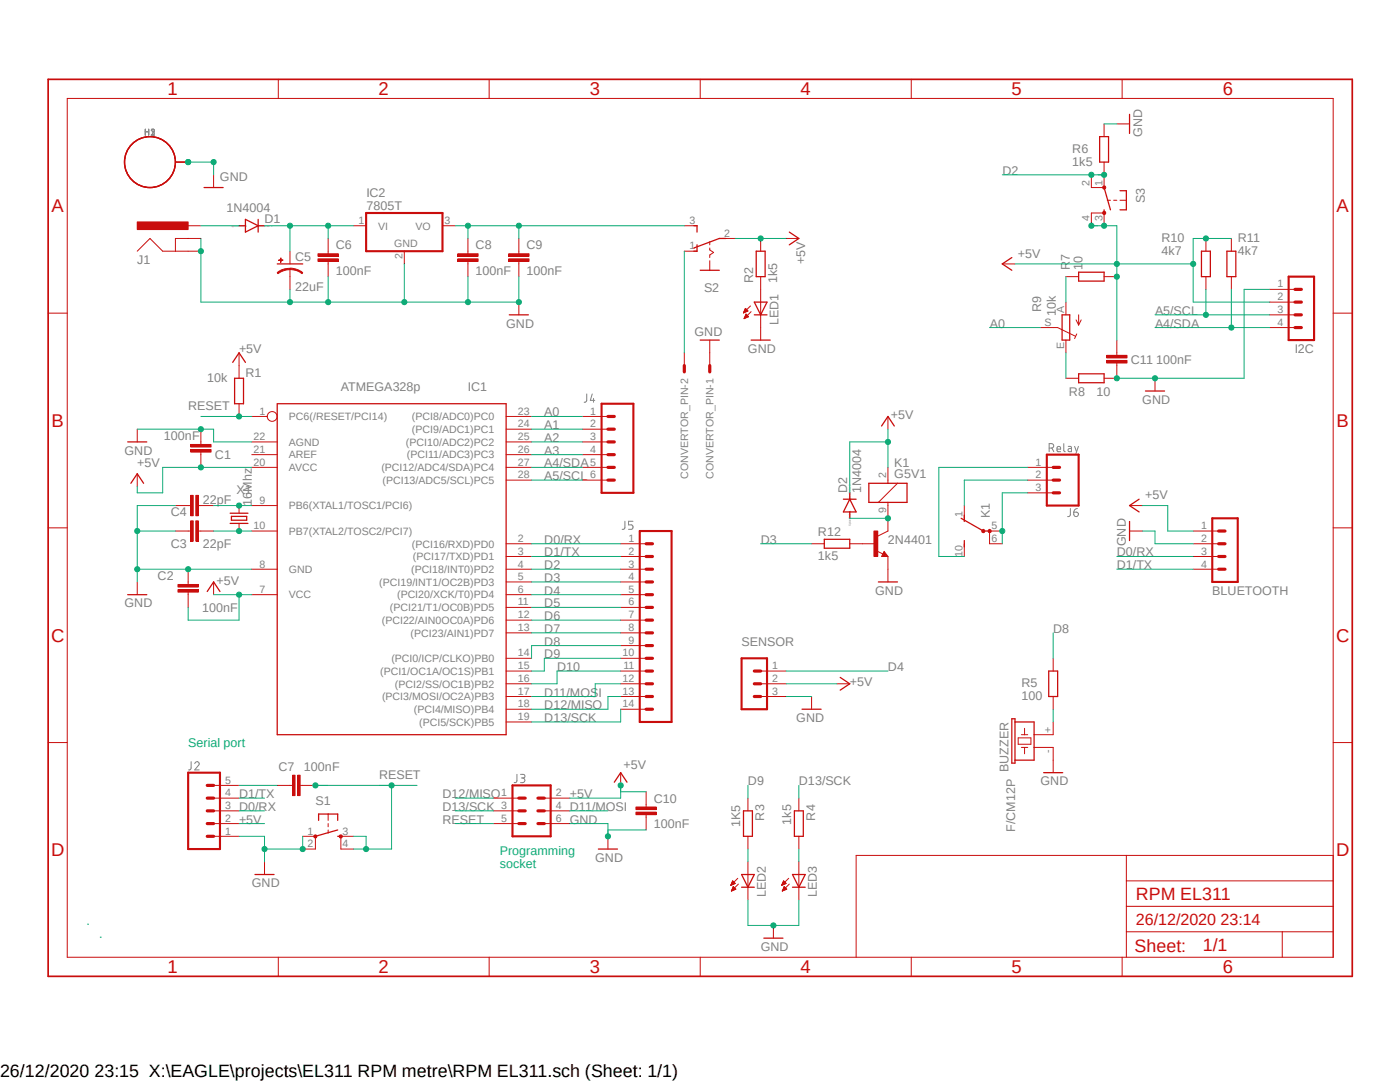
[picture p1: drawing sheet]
<svg xmlns="http://www.w3.org/2000/svg" width="279mm" height="216mm" viewBox="0 0 279 216" stroke-linecap="round" stroke-linejoin="round" font-family="sans-serif">
<path d="M9.1 15.5l261.2 179.9M270.3 15.5l-261.2 179.9" fill="none" stroke="#fff" stroke-width=".2"/>
<g fill="none" stroke="#808080" stroke-width=".2">
<path d="M29 25.8v1.2M29 26.3h.7M29.7 25.8v1.2M30.2 25.8h.4M30.6 25.8l-.4 .2 .3-.2v1.2a.34 .34 0 0 0 .3-.4 .34 .34 0 0 0-.3-.3M30.6 25.8h.1l.1 .3-.5 .2M30.6 25.8l.2 .2v.2l-.6 .8h.6M117.1 78.6v1.5l-.5 .2M118.2 78.6l-.4 1.3h.9M118.4 79.5v.8M209.4 89.4h.4a.45 .45 0 0 0 .5-.3 .45 .45 0 0 0-.2-.5l-.7-.1v1.6M209.9 89.4l.4 .7"/>
<path d="M210.9 89.6h.8a.38 .38 0 0 0-.3-.5 .38 .38 0 0 0-.5 .3l.2 .7h.6M212.3 88.5v1.4l.3 .2M213.2 89.1l.6 .1v.9h-.6v-.5l.6-.1M214.5 89.1l.3 1M215.2 89.1l-.5 1.6h-.2M124.7 104v1.3a.4 .4 0 0 1-.5 .3M126.3 104h-.9v.7h.6a.46 .46 0 0 1 .3 .5 .46 .46 0 0 1-.3 .4h-.6M213.6 101.5v1.2l-.2 .3-.3 .1M214.3 102.2h.5a.46 .46 0 0 1 .4 .5 .46 .46 0 0 1-.5 .4 .46 .46 0 0 1-.4-.4zM215 101.5a.72 .72 0 0 0-.7 .7M38.1 152v1.2a.38 .38 0 0 1-.5 .4M38.9 152.4a.44 .44 0 0 1 .6-.4 .44 .44 0 0 1 .1 .7l-.7 .9h.9"/>
<path d="M103.2 154.5v1.3a.4 .4 0 0 1-.6 .4M103.9 154.5h.5a.36 .36 0 0 1 .4 .4 .36 .36 0 0 1-.4 .3h-.3M104.3 155.2a.47 .47 0 0 1 .5 .5 .47 .47 0 0 1-.5 .5h-.4"/>
</g>
<g fill="none" stroke="#c90d0c" stroke-width=".2">
<path d="M13.4 19.6h252.7v171.4h-252.7zM55.5 15.8v3.8M97.6 15.8v3.8M139.7 15.8v3.8M181.9 15.8v3.8M223.9 15.8v3.8M222.9 24.7h2.5M253.4 57.7h5M9.6 62.5h3.8M222.9 70.4v.5M222.9 72.4v.5M230.5 75.5v2.5"/>
<path d="M253.4 60.3h5M253.4 62.8h5M253.4 65.4h5M266.1 62.5h3.8M9.6 105.3h3.8M225.4 106h2.6M238.1 106h5.1M238.1 108.5h5.1M238.1 111h5.1M238.1 113.6h5.1M266.1 105.3h3.8M151.8 133.9h5.1"/>
<path d="M151.8 136.4h5.1M151.8 139h5.1M162 139v2.5M9.6 148.2h3.8M266.1 148.2h3.8M224.8 170.7v20.3M224.8 175.8h41.3M266.1 170.7h-95.2v20.3M55.5 191v3.8M97.6 191v3.8M139.7 191v3.8M154.3 184.7v2.5"/>
<path d="M181.9 191v3.8M223.9 191v3.8M224.8 185.9h41.3M224.8 180.8h41.3M255.9 185.9v5.1"/>
</g>
<path d="M9.6 15.8h260.3v179h-260.3z" fill="none" stroke="#c90d0c" stroke-width=".34"/>
<path d="M225.4 22.8v3.8M228.6 78h3.8M225.4 104.1v3.8M160.1 141.5h3.8M152.4 187.2h3.9" fill="none" stroke="#c90d0c" stroke-width=".25"/>
<path d="M257.2 55.2h5.1v12.7h-5.1zM241.9 103.4h5.1v12.7h-5.1zM148 131.4h5.1v10.1h-5.1z" fill="none" stroke="#c90d0c" stroke-width=".42"/>
<path d="M258.4 57.7h1.3M258.4 62.8h1.3M258.4 60.3h1.3M258.4 65.4h1.3M243.2 111h1.3M243.2 108.5h1.3M243.2 106h1.3M243.2 113.6h1.3M150.5 139h1.3M150.5 136.4h1.3M150.5 133.9h1.3" fill="none" stroke="#c90d0c" stroke-width=".64"/>
<path d="M220.9 70.9h4v.5h-4z" fill-rule="evenodd" fill="#c90d0c"/>
<path d="M220.9 70.9h4v.5h-4z" fill="none" stroke="#c90d0c" stroke-width=".2"/>
<path d="M220.9 71.9h4v.5h-4z" fill-rule="evenodd" fill="#c90d0c"/>
<path d="M220.9 71.9h4v.5h-4zM222.9 67.9v2.5M222.9 72.9v2.6" fill="none" stroke="#c90d0c" stroke-width=".2"/>
<path d="M220.1 37.2h.5v.4l-.3 .2-.2-.2z" fill-rule="evenodd" fill="#c90d0c"/>
<path d="M220.1 37.2h.5v.4l-.3 .2-.2-.2z" fill="none" stroke="#c90d0c" stroke-width=".2"/>
<path d="M220.1 42.2h.5v.5l-.3 .1-.2-.1z" fill-rule="evenodd" fill="#c90d0c"/>
<g fill="none" stroke="#c90d0c" stroke-width=".2">
<path d="M220.3 32.3v5.1h-2.5v-2.5M220.3 24.7v2.6M221 40h.6M222.2 40h.7M223.5 40h1.3M136.6 50.1h2.5M136.6 45h2.5M141.6 48.2v.7M141.6 49.5v.4l.8 .5-.8 .5v.5M141.6 52v1.9M144.2 47.6h2.5M217.8 45v-2.5h2.5v2.5"/>
<path d="M220.1 42.2h.5v.5l-.3 .1-.2-.1zM136.6 70.4v2.5M141.6 67.9v5M177.2 93.3v3.1M179.1 96.4l-3.8 3.8M205.1 93.3h5.1M205.1 95.8h5.1M205.1 98.3h5.1M177.2 100.2v3.2M149.3 159.3v2.5M159.4 159.3v2.5M145.9 176.6h.1"/>
<path d="M145.9 176.5h.3M145.9 176.4h.5M146 176.4h.6M146 177.8h.1M146 176.2h.7M146 177.7h.3M146 176.1h.6M146 177.6h.5M146.1 176.1h.4M146.1 177.5h.6M146.1 176h.3M146.1 177.4h.7"/>
<path d="M146.2 175.9h.1M146.2 177.3h.5M146.2 175.8h.1M146.2 177.2h.4M146.2 175.8l.5 .5-.9 .4zM146.3 177.1h.3M146.3 177h.2M146.3 177h.1M146.9 177.4l-.6-.5-.3 .9M146.9 177.4l-.9 .4M147.2 175.3l-1.4 1.4M147.4 176.4l-1.4 1.4"/>
<path d="M149.3 166.9v2.5M149.3 172v7.6M156 176.6h.1M156 176.5h.3M156.1 176.4h.4M156.1 176.4h.7M156.1 177.8h.1M156.2 176.2h.6M156.2 177.7h.2M156.2 176.1h.6M156.2 177.6h.4M156.3 176.1h.4"/>
<path d="M156.3 177.5h.5M156.3 176h.3M156.3 177.4h.7M156.3 175.9h.2M156.3 177.3h.6M156.4 175.8l.5 .5-.9 .4zM156.4 175.8h.1M156.4 177.2h.4M156.4 177.1h.3M156.5 177h.1M156.5 176.9l.5 .5-.9 .4zM157.4 175.3l-1.4 1.4"/>
<path d="M157.5 176.4l-1.4 1.4M159.4 166.9v2.5M159.4 172v7.6"/>
</g>
<g fill="none" stroke="#c90d0c" stroke-width=".25">
<path d="M219.5 27.3h1.7v5h-1.7zM220.3 37.4l1.3 4.5M223.5 38.1h1.3v3.8h-1.3M138.5 45h.6v1.3M139.1 48.9v1.2h-.6M139.7 53.9h3.9M144.8 47.6h-1.2l-5.1 1.9M220.3 41.9v.6M139.7 67.9h3.9M173.4 96.4h7.6v3.8h-7.6zM148 177h2.5M148 174.5h2.5l-1.2 2.5z"/>
<path d="M148.4 161.8h1.8v5.1h-1.8zM158.2 174.5h2.5l-1.3 2.5zM158.2 177h2.5M158.5 161.8h1.8v5.1h-1.8z"/>
</g>
<path d="M136.6 72.9v1.3M141.6 72.9v1.3M210.2 98.3h1.3M210.2 95.8h1.3M210.2 93.3h1.3" fill="none" stroke="#c90d0c" stroke-width=".64"/>
<path d="M208.9 90.7h6.4v10.2h-6.4z" fill="none" stroke="#c90d0c" stroke-width=".42"/>
<path d="M197.3 105.7l.2-.1 .2 .1v.5h-.4z" fill-rule="evenodd" fill="#c90d0c"/>
<path d="M197.3 105.7l.2-.1 .2 .1v.5h-.4z" fill="none" stroke="#c90d0c" stroke-width=".2"/>
<path d="M196 105.7l.3-.1 .2 .1v.5h-.5z" fill-rule="evenodd" fill="#c90d0c"/>
<path d="M192.4 100.9v2.5M192.4 108.5v2.5M196 105.7l.3-.1 .2 .1v.5h-.5zM200 106h-2.5v2.5h2.5" fill="none" stroke="#c90d0c" stroke-width=".2"/>
<path d="M191.8 103.4l4.5 2.6h1.2M192.4 102.8v1.3M192.4 107.9v1.2" fill="none" stroke="#c90d0c" stroke-width=".25"/>
<path d="M174.4 106h.8v5h-.8z" fill-rule="evenodd" fill="#c90d0c"/>
<g fill="none" stroke="#c90d0c" stroke-width=".2">
<path d="M65.5 50.1v.5M65.5 52.2v.5M151.8 47.6v2.5M151.8 55.2v12.7M156.9 47.6h2.5M200 52.7h2.6M212.7 55.2h2.6M220.3 55.2h2.6M240.7 47.6v2.5M240.7 55.2v2.5M245.7 47.6v2.5M245.7 55.2v2.5"/>
<path d="M148.4 62.4h.1M148.4 62.3h.3M148.5 62.2h.4M148.5 62.1h.6M148.5 63.5h.1M148.5 62h.7M148.5 63.4h.3M148.6 61.9h.5M148.6 63.3h.4M148.6 61.8h.5M148.6 63.2h.6M148.7 61.7h.3"/>
<path d="M148.7 63.2h.7M148.7 61.6h.2M148.7 63.1h.6M148.8 61.6l-.4 .8M148.8 61.6l.5 .5-.9 .3M148.8 61.6h.1M148.8 63h.4M148.8 62.9h.3M148.8 62.8h.2M148.8 62.7h.1M148.9 62.7l.5 .5-.9 .4zM149.8 61l-1.4 1.4"/>
<path d="M149.9 62.2l-1.4 1.4M207.6 65.4h3.5l3.5 1.7M212.7 60.3v2.5M212.7 67.9v2.5M212.7 75.5h2.6M214.8 63.8l.5 1.1M214.9 66.6l-.4 1M215.3 62.8v2.1M215.8 63.8l-.5 1.1M220.3 75.5h2.6M177.2 83.1v2.5M47.7 100.9v1.5"/>
<path d="M47.7 104.4v1.6M162 108.5h2.5M169.6 108.5h5.1M174.4 106h.8v5h-.8zM175 109.9l1.2 .6M176.4 110l.8 1h-1.3zM177.2 103.4v2.6l-2 1M177.2 111v5.1M225.4 100.9h2.6M167 136.4h2.6M210.2 131.4v2.5M210.2 139v2.5"/>
<path d="M203.2 147.2h2.5v1.3h-2.5zM203.8 146.6h1.3M203.8 149.1h1.3M204.5 145.3v1.3M204.5 149.1v1.3M206.4 149.1h3.8v5.1M210.2 144.1v2.5h-3.8"/>
</g>
<g fill="none" stroke="#c90d0c" stroke-width=".25">
<path d="M150.9 50.1h1.8v5.1h-1.8zM157.5 46.3l1.9 1.3-1.9 1.3M201.9 51.4l-1.9 1.3 1.9 1.2M215.3 54.3h5v1.8h-5zM239.8 50.1h1.8v5.1h-1.8zM244.9 50.1h1.7v5.1h-1.7zM149.9 67.9h3.8M150.5 60.3h2.6l-1.3 2.5zM150.5 62.8h2.6M212 62.8h1.5v5.1h-1.5zM215.3 74.6h5v1.8h-5zM168.3 99.6h2.6"/>
<path d="M169.6 98.3v1.3M169.6 99.6l1.3 2.6h-2.6zM175.9 85l1.3-1.9 1.3 1.9M227.3 99.6l-1.9 1.3 1.9 1.3M45.9 102.4h3.6M45.9 104.4h3.6M46.2 103h3v.8h-3zM164.5 107.6h5.1v1.8h-5.1zM169.6 102.2v1.2M175.3 116.1h3.8M176.4 110.5l.2 .3h-.4l.2-.5 .6 .6h-.8M167.7 135.2l1.9 1.2-1.9 1.3"/>
<path d="M209.3 133.9h1.8v5.1h-1.8zM201.9 143.4h.7v8.9h-.7zM202.6 144.1h3.8v7.6h-3.8M208.3 154.2h3.8"/>
</g>
<path d="M63.5 50.6h4v.5h-4z" fill-rule="evenodd" fill="#c90d0c"/>
<path d="M63.5 50.6h4v.5h-4z" fill="none" stroke="#c90d0c" stroke-width=".2"/>
<path d="M63.5 51.6h4v.6h-4z" fill-rule="evenodd" fill="#c90d0c"/>
<g fill="none" stroke="#c90d0c" stroke-width=".2">
<path d="M57.9 53.7v1.5M63.5 51.6h4v.6h-4zM65.5 47.6v2.5M65.5 52.7v2.5M70.6 45h2.5M80.7 50.1v2.6M88.3 45h2.5M50.2 88.2h5.1M50.2 90.7h5.1M50.2 93.3h5.1M50.2 83.1h3.1M101 88.2h5.1"/>
<path d="M101 90.7h5.1M101 93.3h5.1M101 95.8h5.1M101 85.6h5.1M101 83.1h5.1M116.2 88.2h5.1M116.2 90.7h5.1M116.2 93.3h5.1M116.2 95.8h5.1M116.2 85.6h5.1M116.2 83.1h5.1M50.2 106h5.1"/>
<path d="M50.2 100.9h5.1M50.2 113.6h5.1M50.2 118.7h5.1M101 113.6h5.1M101 118.7h5.1M101 116.1h5.1M101 111h5.1M101 108.5h5.1M123.9 113.6h5M123.9 118.7h5M123.9 116.1h5M123.9 111h5"/>
<path d="M123.9 108.5h5M101 139h5.1M101 136.4h5.1M101 133.9h5.1M101 131.4h5.1M101 126.3h5.1M101 123.7h5.1M101 121.2h5.1M123.9 139h5M123.9 136.4h5M123.9 133.9h5M123.9 131.4h5"/>
<path d="M123.9 126.3h5M123.9 123.7h5M123.9 121.2h5M123.9 128.8h5M101 144.1h5.1M101 141.5h5.1M123.9 141.5h5"/>
<circle cx="54.3" cy="83.1" r=".98"/>
</g>
<path d="M47.7 45h1.3M49 43.8l2.5 1.2-2.5 1.3zM51.5 43.8v2.5M51.5 45h1.3M55.3 52.7h5.1M55.3 80.6h45.7v66h-45.7z" fill="none" stroke="#c90d0c" stroke-width=".25"/>
<path d="M73.1 42.5h15.2v7.6h-15.2zM120.1 80.6h6.3v17.7h-6.3zM127.7 106h6.3v38.1h-6.3z" fill="none" stroke="#c90d0c" stroke-width=".42"/>
<g fill="none" stroke="#c90d0c" stroke-width=".64">
<path d="M121.3 88.2h1.3M121.3 85.6h1.3M121.3 83.1h1.3M121.3 93.3h1.3M121.3 90.7h1.3M121.3 95.8h1.3M128.9 113.6h1.3M128.9 111h1.3M128.9 108.5h1.3M128.9 118.7h1.3M128.9 116.1h1.3M128.9 121.2h1.3"/>
<path d="M128.9 123.7h1.3M128.9 126.3h1.3M128.9 128.8h1.3M128.9 131.4h1.3M128.9 133.9h1.3M128.9 136.4h1.3M128.9 139h1.3M128.9 141.5h1.3"/>
</g>
<path d="M57.9 53.5a4 4 0 0 1 2.5 .9l-.1 .2a3.8 3.8 0 0 0-2.4-.8z" fill-rule="evenodd" fill="#c90d0c"/>
<path d="M57.9 53.5a4 4 0 0 1 2.5 .9l-.1 .2a3.8 3.8 0 0 0-2.4-.8z" fill="none" stroke="#c90d0c" stroke-width=".2"/>
<path d="M55.3 54.4a3.4 3.4 0 0 1 2.6-.8v.2a4.1 4.1 0 0 0-2.4 .8z" fill-rule="evenodd" fill="#c90d0c"/>
<path d="M55.3 54.4a3.4 3.4 0 0 1 2.6-.8v.2a4.1 4.1 0 0 0-2.4 .8z" fill="none" stroke="#c90d0c" stroke-width=".2"/>
<path d="M55.6 51.9h.9z" fill-rule="evenodd" fill="#c90d0c"/>
<path d="M55.6 51.9h.9z" fill="none" stroke="#c90d0c" stroke-width=".2"/>
<path d="M56 51.5l.1 .8z" fill-rule="evenodd" fill="#c90d0c"/>
<path d="M56 51.5l.1 .8zM57.9 50.1v2.6M57.9 55.2v2.5M93.4 50.1v.5M93.4 52.2v.5" fill="none" stroke="#c90d0c" stroke-width=".2"/>
<path d="M91.4 50.6h4v.5h-4z" fill-rule="evenodd" fill="#c90d0c"/>
<path d="M91.4 50.6h4v.5h-4z" fill="none" stroke="#c90d0c" stroke-width=".2"/>
<path d="M91.4 51.6h4v.6h-4z" fill-rule="evenodd" fill="#c90d0c"/>
<path d="M91.4 51.6h4v.6h-4zM93.4 47.6v2.5M93.4 52.7v2.5M37.5 100.9h.6M39.6 100.9h.5" fill="none" stroke="#c90d0c" stroke-width=".2"/>
<path d="M38.1 98.8h.5v4.1h-.5z" fill-rule="evenodd" fill="#c90d0c"/>
<path d="M38.1 98.8h.5v4.1h-.5z" fill="none" stroke="#c90d0c" stroke-width=".2"/>
<path d="M39.1 98.8h.5v4.1h-.5z" fill-rule="evenodd" fill="#c90d0c"/>
<path d="M39.1 98.8h.5v4.1h-.5zM35 100.9h2.5M37.5 106h.6M39.6 106h.5M40.1 100.9h2.5" fill="none" stroke="#c90d0c" stroke-width=".2"/>
<path d="M38.1 103.9h.5v4.1h-.5z" fill-rule="evenodd" fill="#c90d0c"/>
<path d="M38.1 103.9h.5v4.1h-.5z" fill="none" stroke="#c90d0c" stroke-width=".2"/>
<path d="M39.1 103.9h.5v4.1h-.5z" fill-rule="evenodd" fill="#c90d0c"/>
<path d="M27.4 116.1v2.6M35 106h2.5M37.5 116.1v.5M37.5 118.2v.5M39.1 103.9h.5v4.1h-.5zM40.1 106h2.5M42.6 116.1v2.6M52.8 172v2.5" fill="none" stroke="#c90d0c" stroke-width=".2"/>
<path d="M25.5 118.7h3.8M41.4 118l1.2-1.9 1.3 1.9M50.9 174.5h3.8" fill="none" stroke="#c90d0c" stroke-width=".25"/>
<path d="M35.5 116.6h4.1v.5h-4.1z" fill-rule="evenodd" fill="#c90d0c"/>
<path d="M35.5 116.6h4.1v.5h-4.1z" fill="none" stroke="#c90d0c" stroke-width=".2"/>
<path d="M35.5 117.6h4.1v.6h-4.1z" fill-rule="evenodd" fill="#c90d0c"/>
<path d="M35.5 117.6h4.1v.6h-4.1zM37.5 113.6v2.5M37.5 118.7v2.5M57.9 156.7h.5M59.9 156.7h.5" fill="none" stroke="#c90d0c" stroke-width=".2"/>
<path d="M58.4 154.7h.5v4h-.5z" fill-rule="evenodd" fill="#c90d0c"/>
<path d="M58.4 154.7h.5v4h-.5z" fill="none" stroke="#c90d0c" stroke-width=".2"/>
<path d="M59.4 154.7h.5v4h-.5z" fill-rule="evenodd" fill="#c90d0c"/>
<path d="M55.3 156.7h2.6M59.4 154.7h.5v4h-.5zM60.4 156.7h2.5" fill="none" stroke="#c90d0c" stroke-width=".2"/>
<path d="M62.7 166.7h.5v.4h-.5z" fill-rule="evenodd" fill="#c90d0c"/>
<path d="M62.7 166.7h.5v.4h-.5z" fill="none" stroke="#c90d0c" stroke-width=".2"/>
<path d="M67.8 166.7h.4v.4h-.4z" fill-rule="evenodd" fill="#c90d0c"/>
<g fill="none" stroke="#c90d0c" stroke-width=".2">
<path d="M40.1 88.2v.5M40.1 90.2v.5M98.5 159.3h5M108.6 159.3h5.1M123.9 154.2v2.5M60.4 166.9h2.5v2.5h-2.5M65.5 162.4v1.3M65.5 164.3v.7M65.5 165.6v.6M67.8 166.7h.4v.4h-.4zM70.6 166.9h-2.6v2.5h2.6M98.5 161.8h5"/>
<path d="M98.5 164.3h5M108.6 161.8h5.1M108.6 164.3h5.1M121.3 166.9v2.5"/>
</g>
<path d="M122.6 156.1l1.3-1.9 1.2 1.9M63.6 163.7v-1.3h3.8v1.3M67.4 166.9h.6M67.4 165.6l-4.5 1.3M119.4 169.4h3.8" fill="none" stroke="#c90d0c" stroke-width=".25"/>
<path d="M103.5 159.3h1.3M107.4 159.3h1.2M103.5 164.3h1.3M103.5 161.8h1.3M107.4 164.3h1.2M107.4 161.8h1.2" fill="none" stroke="#c90d0c" stroke-width=".64"/>
<path d="M102.3 156.7h7.6v10.2h-7.6z" fill="none" stroke="#c90d0c" stroke-width=".42"/>
<path d="M38.1 88.7h4v.5h-4z" fill-rule="evenodd" fill="#c90d0c"/>
<path d="M38.1 88.7h4v.5h-4z" fill="none" stroke="#c90d0c" stroke-width=".2"/>
<path d="M38.1 89.7h4v.5h-4z" fill-rule="evenodd" fill="#c90d0c"/>
<g fill="none" stroke="#c90d0c" stroke-width=".2">
<path d="M47.7 70.4v5.1M27.4 85.6v2.6M27.4 94.5v2.6M38.1 89.7h4v.5h-4zM40.1 85.6v2.6M40.1 90.7v2.6M47.7 80.6v2.5M42.6 159.3h5.1M42.6 156.7h5.1M42.6 166.9h5.1M42.6 164.3h5.1M42.6 161.8h5.1"/>
<path d="M128.9 160.5v.5M128.9 162.6v.5"/>
</g>
<path d="M46.4 72.3l1.3-1.9 1.3 1.9M46.8 75.5h1.8v5.1h-1.8zM25.5 88.2h3.8M26.1 96.4l1.3-1.9 1.3 1.9" fill="none" stroke="#c90d0c" stroke-width=".25"/>
<path d="M37.5 154.2h6.4v15.2h-6.4z" fill="none" stroke="#c90d0c" stroke-width=".42"/>
<path d="M41.4 156.7h1.2M41.4 159.3h1.2M41.4 161.8h1.2M41.4 164.3h1.2M41.4 166.9h1.2" fill="none" stroke="#c90d0c" stroke-width=".64"/>
<path d="M126.9 161h4.1v.5h-4.1z" fill-rule="evenodd" fill="#c90d0c"/>
<path d="M126.9 161h4.1v.5h-4.1z" fill="none" stroke="#c90d0c" stroke-width=".2"/>
<path d="M126.9 162.1h4.1v.5h-4.1z" fill-rule="evenodd" fill="#c90d0c"/>
<path d="M103.5 50.1v.5M103.5 52.2v.5M128.9 158v2.5M126.9 162.1h4.1v.5h-4.1zM128.9 163.1v2.5" fill="none" stroke="#c90d0c" stroke-width=".2"/>
<path d="M101.5 50.6h4.1v.5h-4.1z" fill-rule="evenodd" fill="#c90d0c"/>
<path d="M101.5 50.6h4.1v.5h-4.1z" fill="none" stroke="#c90d0c" stroke-width=".2"/>
<path d="M101.5 51.6h4.1v.6h-4.1z" fill-rule="evenodd" fill="#c90d0c"/>
<path d="M35 32.3h2.5M42.6 34.9v2.5M101.5 51.6h4.1v.6h-4.1zM103.5 47.6v2.5M103.5 52.7v2.5" fill="none" stroke="#c90d0c" stroke-width=".2"/>
<g fill="none" stroke="#c90d0c" stroke-width=".25">
<path d="M40.7 37.4h3.8"/>
<circle cx="29.9" cy="32.3" r="5.1"/>
</g>
<path d="M27.4 44.3h10.1v1.5h-10.1z" fill-rule="evenodd" fill="#c90d0c"/>
<path d="M27.4 44.3h10.1v1.5h-10.1zM27.4 50.1l2.5-2.5 2.6 2.5h7.6M37.5 45h2.6M40.1 47.6h-5.1v2.5M103.5 60.3v2.5" fill="none" stroke="#c90d0c" stroke-width=".2"/>
<path d="M101.6 62.8h3.9" fill="none" stroke="#c90d0c" stroke-width=".25"/>
<path d="M222.9 75.5h25.4" fill="none" stroke="#0dab76" stroke-width=".2"/>
<circle cx="230.5" cy="75.5" r=".51" fill="#0dab76"/>
<g fill="none" stroke="#0dab76" stroke-width=".2">
<path d="M253.4 57.7h-5.1v17.8"/>
<circle cx="230.5" cy="75.5" r=".51"/>
</g>
<circle cx="222.9" cy="75.5" r=".51" fill="#0dab76"/>
<g fill="none" stroke="#0dab76" stroke-width=".2">
<path d="M220.3 24.7h2.6M149.3 179.6v5.1h10.1"/>
<circle cx="222.9" cy="75.5" r=".51"/>
</g>
<circle cx="154.3" cy="184.7" r=".51" fill="#0dab76"/>
<g fill="none" stroke="#0dab76" stroke-width=".2">
<path d="M27.4 106h7.6M35 100.9h-7.6v12.7M228 106h2.5v2.5h7.6M156.9 139h5.1M159.4 179.6v5.1"/>
<circle cx="154.3" cy="184.7" r=".51"/>
</g>
<circle cx="27.4" cy="106" r=".51" fill="#0dab76"/>
<g fill="none" stroke="#0dab76" stroke-width=".2">
<path d="M50.2 113.6h-22.8v2.5"/>
<circle cx="27.4" cy="106" r=".51"/>
</g>
<circle cx="37.5" cy="113.6" r=".51" fill="#0dab76"/>
<circle cx="37.5" cy="113.6" r=".51" fill="none" stroke="#0dab76" stroke-width=".2"/>
<circle cx="27.4" cy="113.6" r=".51" fill="#0dab76"/>
<g fill="none" stroke="#0dab76" stroke-width=".2">
<path d="M60.4 166.9v2.5h-7.6"/>
<circle cx="27.4" cy="113.6" r=".51"/>
</g>
<circle cx="60.4" cy="169.4" r=".51" fill="#0dab76"/>
<g fill="none" stroke="#0dab76" stroke-width=".2">
<path d="M52.8 169.4v2.6"/>
<circle cx="60.4" cy="169.4" r=".51"/>
</g>
<circle cx="52.8" cy="169.4" r=".51" fill="#0dab76"/>
<g fill="none" stroke="#0dab76" stroke-width=".2">
<path d="M47.7 166.9h5.1v2.5M113.7 164.3h7.6v2.6M121.3 165.6h7.6"/>
<circle cx="52.8" cy="169.4" r=".51"/>
</g>
<circle cx="121.3" cy="166.9" r=".51" fill="#0dab76"/>
<g fill="none" stroke="#0dab76" stroke-width=".2">
<path d="M27.4 85.6h15.2v2.6h7.6"/>
<circle cx="121.3" cy="166.9" r=".51"/>
</g>
<circle cx="40.1" cy="85.6" r=".51" fill="#0dab76"/>
<g fill="none" stroke="#0dab76" stroke-width=".2">
<path d="M37.5 32.3h5.1"/>
<circle cx="40.1" cy="85.6" r=".51"/>
</g>
<circle cx="37.5" cy="32.3" r=".51" fill="#0dab76"/>
<g fill="none" stroke="#0dab76" stroke-width=".2">
<path d="M42.6 32.3v2.6"/>
<circle cx="37.5" cy="32.3" r=".51"/>
</g>
<circle cx="42.6" cy="32.3" r=".51" fill="#0dab76"/>
<circle cx="42.6" cy="32.3" r=".51" fill="none" stroke="#0dab76" stroke-width=".2"/>
<circle cx="37.5" cy="32.3" r=".51" fill="#0dab76"/>
<g fill="none" stroke="#0dab76" stroke-width=".2">
<path d="M93.4 55.2v5.1h-53.3"/>
<circle cx="37.5" cy="32.3" r=".51"/>
</g>
<circle cx="93.4" cy="60.3" r=".51" fill="#0dab76"/>
<g fill="none" stroke="#0dab76" stroke-width=".2">
<path d="M57.9 57.7v2.6"/>
<circle cx="93.4" cy="60.3" r=".51"/>
</g>
<circle cx="57.9" cy="60.3" r=".51" fill="#0dab76"/>
<g fill="none" stroke="#0dab76" stroke-width=".2">
<path d="M80.7 52.7v7.6"/>
<circle cx="57.9" cy="60.3" r=".51"/>
</g>
<circle cx="80.7" cy="60.3" r=".51" fill="#0dab76"/>
<g fill="none" stroke="#0dab76" stroke-width=".2">
<path d="M40.1 47.6v12.7M93.4 60.3h10.1"/>
<circle cx="80.7" cy="60.3" r=".51"/>
</g>
<circle cx="40.1" cy="50.1" r=".51" fill="#0dab76"/>
<g fill="none" stroke="#0dab76" stroke-width=".2">
<path d="M65.5 55.2v5.1"/>
<circle cx="40.1" cy="50.1" r=".51"/>
</g>
<circle cx="65.5" cy="60.3" r=".51" fill="#0dab76"/>
<g fill="none" stroke="#0dab76" stroke-width=".2">
<path d="M103.5 55.2v5.1"/>
<circle cx="65.5" cy="60.3" r=".51"/>
</g>
<circle cx="103.5" cy="60.3" r=".51" fill="#0dab76"/>
<g fill="none" stroke="#0dab76" stroke-width=".2">
<path d="M177.2 88.2h-7.6v10.1M177.2 85.6v7.7"/>
<circle cx="103.5" cy="60.3" r=".51"/>
</g>
<circle cx="177.2" cy="88.2" r=".51" fill="#0dab76"/>
<g fill="none" stroke="#0dab76" stroke-width=".2">
<path d="M217.8 45h1.2M222.9 45v22.9M222.9 52.7h15.2M245.7 47.6h-7.6v12.7h15.3M228 100.9h5v5.1h5.1"/>
<circle cx="177.2" cy="88.2" r=".51"/>
</g>
<circle cx="238.1" cy="52.7" r=".51" fill="#0dab76"/>
<circle cx="238.1" cy="52.7" r=".51" fill="none" stroke="#0dab76" stroke-width=".2"/>
<circle cx="222.9" cy="52.7" r=".51" fill="#0dab76"/>
<g fill="none" stroke="#0dab76" stroke-width=".2">
<path d="M217.8 45h5.1"/>
<circle cx="222.9" cy="52.7" r=".51"/>
</g>
<circle cx="217.8" cy="45" r=".51" fill="#0dab76"/>
<circle cx="217.8" cy="45" r=".51" fill="none" stroke="#0dab76" stroke-width=".2"/>
<circle cx="220.3" cy="45" r=".51" fill="#0dab76"/>
<g fill="none" stroke="#0dab76" stroke-width=".2">
<path d="M202.6 52.7h20.3"/>
<circle cx="220.3" cy="45" r=".51"/>
</g>
<circle cx="240.7" cy="47.6" r=".51" fill="#0dab76"/>
<circle cx="240.7" cy="47.6" r=".51" fill="none" stroke="#0dab76" stroke-width=".2"/>
<circle cx="222.9" cy="55.2" r=".51" fill="#0dab76"/>
<g fill="none" stroke="#0dab76" stroke-width=".2">
<path d="M146.7 47.6h10.2M156.9 136.4h10.1"/>
<circle cx="222.9" cy="55.2" r=".51"/>
</g>
<circle cx="151.8" cy="47.6" r=".51" fill="#0dab76"/>
<g fill="none" stroke="#0dab76" stroke-width=".2">
<path d="M42.6 118.7h7.6M47.7 118.7v5"/>
<circle cx="151.8" cy="47.6" r=".51"/>
</g>
<circle cx="47.7" cy="118.7" r=".51" fill="#0dab76"/>
<g fill="none" stroke="#0dab76" stroke-width=".2">
<path d="M37.5 121.2v2.5h10.2M123.9 156.7v2.6h-10.2M123.9 158h5"/>
<circle cx="47.7" cy="118.7" r=".51"/>
</g>
<circle cx="123.9" cy="156.7" r=".51" fill="#0dab76"/>
<g fill="none" stroke="#0dab76" stroke-width=".2">
<path d="M32.5 93.3h17.7M47.7 164.3h5.1"/>
<circle cx="123.9" cy="156.7" r=".51"/>
</g>
<circle cx="40.1" cy="93.3" r=".51" fill="#0dab76"/>
<g fill="none" stroke="#0dab76" stroke-width=".2">
<path d="M219.2 34.9h1.1M197.5 65.4h10.1M32.5 93.3v5h-5.1v-1.2M106.1 83.1h10.1M106.1 111h17.8M106.1 108.5h17.8M222.9 111h15.2M222.9 113.6h15.2M47.7 159.3h5.1M47.7 161.8h5.1"/>
<circle cx="40.1" cy="93.3" r=".51"/>
</g>
<circle cx="220.3" cy="34.9" r=".51" fill="#0dab76"/>
<g fill="none" stroke="#0dab76" stroke-width=".2">
<path d="M200 34.9h20.3"/>
<circle cx="220.3" cy="34.9" r=".51"/>
</g>
<circle cx="217.8" cy="34.9" r=".51" fill="#0dab76"/>
<g fill="none" stroke="#0dab76" stroke-width=".2">
<path d="M212.7 55.2v5.1M212.7 70.4v5.1M205.1 95.8h-12.7v5.1M205.1 98.3h-5.1v10.2M106.1 113.6h17.8M106.1 116.1h17.8M151.8 108.5h10.2M123.9 128.8h-17.8v2.6M123.9 131.4h-15.3v2.5h-2.5M210.2 126.3v5.1M149.3 156.7v2.6M149.3 169.4v2.6"/>
<path d="M159.4 169.4v2.6"/>
<circle cx="217.8" cy="34.9" r=".51"/>
</g>
<circle cx="200" cy="106" r=".51" fill="#0dab76"/>
<g fill="none" stroke="#0dab76" stroke-width=".2">
<path d="M169.6 103.4h7.6"/>
<circle cx="200" cy="106" r=".51"/>
</g>
<circle cx="177.2" cy="103.4" r=".51" fill="#0dab76"/>
<g fill="none" stroke="#0dab76" stroke-width=".2">
<path d="M40.1 45h7.6M52.8 45h17.8M65.5 45v2.6M205.1 93.3h-17.7v17.7h5"/>
<circle cx="177.2" cy="103.4" r=".51"/>
</g>
<circle cx="65.5" cy="45" r=".51" fill="#0dab76"/>
<g fill="none" stroke="#0dab76" stroke-width=".2">
<path d="M57.9 45v5.1"/>
<circle cx="65.5" cy="45" r=".51"/>
</g>
<circle cx="57.9" cy="45" r=".51" fill="#0dab76"/>
<g fill="none" stroke="#0dab76" stroke-width=".2">
<path d="M42.6 106h7.6"/>
<circle cx="57.9" cy="45" r=".51"/>
</g>
<circle cx="47.7" cy="106" r=".51" fill="#0dab76"/>
<g fill="none" stroke="#0dab76" stroke-width=".2">
<path d="M42.6 100.9h7.6"/>
<circle cx="47.7" cy="106" r=".51"/>
</g>
<circle cx="47.7" cy="100.9" r=".51" fill="#0dab76"/>
<g fill="none" stroke="#0dab76" stroke-width=".2">
<path d="M245.7 57.7v7.7M230.5 65.4h22.9M106.1 85.6h10.1M106.1 88.2h10.1M106.1 90.7h10.1M106.1 93.3h10.1"/>
<circle cx="47.7" cy="100.9" r=".51"/>
</g>
<circle cx="245.7" cy="65.4" r=".51" fill="#0dab76"/>
<g fill="none" stroke="#0dab76" stroke-width=".2">
<path d="M240.7 57.7v5.1M230.5 62.8h22.9M106.1 95.8h10.1"/>
<circle cx="245.7" cy="65.4" r=".51"/>
</g>
<circle cx="240.7" cy="62.8" r=".51" fill="#0dab76"/>
<g fill="none" stroke="#0dab76" stroke-width=".2">
<path d="M106.1 118.7h17.8M106.1 121.2h17.8M106.1 123.7h17.8M106.1 126.3h17.8M123.9 133.9h-12.7v2.5h-5.1M123.9 136.4h-5.1v2.6h-12.7M123.9 139h-2.6v2.5h-15.2M156.9 133.9h20.3M47.7 156.7h7.6M75.6 156.7h2.5M90.8 159.3h7.7M123.9 141.5v2.6h-17.8"/>
<path d="M159.4 156.7v2.6M70.6 169.4h7.5M70.6 166.9h2.5v2.5M90.8 161.8h7.7M90.8 164.3h7.7M113.7 161.8h7.6"/>
<circle cx="240.7" cy="62.8" r=".51"/>
</g>
<circle cx="73.1" cy="169.4" r=".51" fill="#0dab76"/>
<g fill="none" stroke="#0dab76" stroke-width=".2">
<path d="M83.2 156.7h-5.1v12.7"/>
<circle cx="73.1" cy="169.4" r=".51"/>
</g>
<circle cx="78.1" cy="156.7" r=".51" fill="#0dab76"/>
<g fill="none" stroke="#0dab76" stroke-width=".2">
<path d="M62.9 156.7h15.2"/>
<circle cx="78.1" cy="156.7" r=".51"/>
</g>
<circle cx="62.9" cy="156.7" r=".51" fill="#0dab76"/>
<g fill="none" stroke="#0dab76" stroke-width=".2">
<path d="M40.1 83.1h10.1"/>
<circle cx="62.9" cy="156.7" r=".51"/>
</g>
<circle cx="47.7" cy="83.1" r=".51" fill="#0dab76"/>
<g fill="none" stroke="#0dab76" stroke-width=".2">
<path d="M90.8 45h2.6v2.6M136.6 50.1v20.3"/>
<circle cx="47.7" cy="83.1" r=".51"/>
</g>
<circle cx="93.4" cy="45" r=".51" fill="#0dab76"/>
<g fill="none" stroke="#0dab76" stroke-width=".2">
<path d="M93.4 45h10.1v2.6"/>
<circle cx="93.4" cy="45" r=".51"/>
</g>
<circle cx="103.5" cy="45" r=".51" fill="#0dab76"/>
<g fill="none" stroke="#0dab76" stroke-width=".2">
<path d="M103.5 45h33.1M210.2 141.5v2.6"/>
<circle cx="103.5" cy="45" r=".51"/>
</g>
<g font-size="3.7" fill="#c90d0c">
<text x="33.4" y="19">1</text>
<text x="75.6" y="19">2</text>
<text x="117.7" y="19">3</text>
<text x="159.8" y="19">4</text>
<text x="201.9" y="19">5</text>
<text x="244" y="19">6</text>
<text x="10.3" y="42.4">A</text>
<text x="266.7" y="42.4">A</text>
<text x="10.3" y="85.2">B</text>
<text x="266.7" y="85.2">B</text>
<text x="10.2" y="128.1">C</text>
<text x="266.7" y="128.1">C</text>
<text x="10.2" y="170.9">D</text>
<text x="266.7" y="170.9">D</text>
<text x="33.4" y="194.2">1</text>
<text x="75.6" y="194.2">2</text>
<text x="117.7" y="194.2">3</text>
<text x="159.8" y="194.2">4</text>
<text x="201.9" y="194.2">5</text>
<text x="244" y="194.2">6</text>
</g>
<g font-size="3.6" fill="#c90d0c">
<text x="226.7" y="179.6">RPM EL311</text>
<text x="226.4" y="189.9">Sheet:</text>
<text x="240" y="189.7">1/1</text>
</g>
<text font-size="3.6" x="0" y="214.9">26/12/2020 23:15 X:\EAGLE\projects\EL311 RPM metre\RPM EL311.sch (Sheet: 1/1)</text>
<text font-size="3.2" fill="#c90d0c" x="226.7" y="184.7">26/12/2020 23:14</text>
<g font-size="2.5" fill="#808080">
<text x="228" y="27.3" transform="rotate(-90 228 27.3)">GND</text>
<text x="200.1" y="34.9">D2</text>
<text x="214" y="33.1">1k5</text>
<text x="214" y="30.5">R6</text>
<text x="43.9" y="36.2">GND</text>
<text x="73.1" y="41.9">7805T</text>
<text x="73.1" y="39.3">IC2</text>
<text x="228.5" y="40.5" transform="rotate(-90 228.5 40.5)">S3</text>
<text x="45.2" y="42.2">1N4004</text>
<text x="52.8" y="44.5">D1</text>
<text x="27.4" y="52.7">J1</text>
<text x="58.9" y="52">C5</text>
<text x="67" y="49.7">C6</text>
<text x="94.9" y="49.7">C8</text>
<text x="105.1" y="49.7">C9</text>
<text x="160.7" y="52.7" transform="rotate(-90 160.7 52.7)">+5V</text>
<text x="203.2" y="51.4">+5V</text>
<text x="213.5" y="53.9" transform="rotate(-90 213.5 53.9)">R7</text>
<text x="216" y="53.9" transform="rotate(-90 216 53.9)">10</text>
<text x="231.8" y="50.9">4k7</text>
<text x="231.8" y="48.3">R10</text>
<text x="247" y="50.9">4k7</text>
<text x="247" y="48.3">R11</text>
<text x="58.9" y="58.1">22uF</text>
<text x="67" y="54.8">100nF</text>
<text x="94.9" y="54.8">100nF</text>
<text x="105.1" y="54.8">100nF</text>
<text x="140.5" y="58.3">S2</text>
<text x="150.3" y="56.5" transform="rotate(-90 150.3 56.5)">R2</text>
<text x="155.1" y="56.5" transform="rotate(-90 155.1 56.5)">1k5</text>
<text x="101" y="65.4">GND</text>
<text x="155.4" y="64.9" transform="rotate(-90 155.4 64.9)">LED1</text>
<text x="197.5" y="65.4">A0</text>
<text x="207.8" y="62.2" transform="rotate(-90 207.8 62.2)">R9</text>
<text x="210.7" y="63.1" transform="rotate(-90 210.7 63.1)">10k</text>
<text x="230.5" y="65.4">A4/SDA</text>
<text x="230.5" y="62.8">A5/SCL</text>
<text x="47.7" y="70.4">+5V</text>
<text x="138.6" y="67.1">GND</text>
<text x="149.3" y="70.4">GND</text>
<text x="258.4" y="70.4">I2C</text>
<text x="41.4" y="76.2">10k</text>
<text x="49" y="75.3">R1</text>
<text x="225.7" y="72.6">C11</text>
<text x="230.8" y="72.6">100nF</text>
<text x="37.5" y="81.8">RESET</text>
<text x="68" y="78">ATMEGA328p</text>
<text x="93.4" y="78">IC1</text>
<text x="108.6" y="83.1">A0</text>
<text x="177.8" y="83.6">+5V</text>
<text x="213.3" y="79.1">R8</text>
<text x="218.8" y="79">10</text>
<text x="228" y="80.6">GND</text>
<text x="32.7" y="87.8">100nF</text>
<text x="108.6" y="85.6">A1</text>
<text x="108.6" y="88.2">A2</text>
<text x="24.9" y="90.7">GND</text>
<text x="27.4" y="93.3">+5V</text>
<text x="42.9" y="91.6">C1</text>
<text x="108.6" y="90.7">A3</text>
<text x="108.6" y="93.3">A4/SDA</text>
<text x="108.6" y="95.8">A5/SCL</text>
<text x="178.5" y="95.4">G5V1</text>
<text x="178.5" y="93.3">K1</text>
<text x="40.5" y="100.5">22pF</text>
<text x="47.2" y="98.6">X1</text>
<text x="50.3" y="100.9" transform="rotate(-90 50.3 100.9)">16Mhz</text>
<text x="169.1" y="98.3" transform="rotate(-90 169.1 98.3)">D2</text>
<text x="171.9" y="98.3" transform="rotate(-90 171.9 98.3)">1N4004</text>
<text x="228.6" y="99.6">+5V</text>
<text x="34.1" y="103">C4</text>
<text x="163.2" y="107">R12</text>
<text x="197.5" y="103.4" transform="rotate(-90 197.5 103.4)">K1</text>
<text x="34.1" y="109.4">C3</text>
<text x="40.5" y="109.4">22pF</text>
<text x="108.6" y="108.5">D0/RX</text>
<text x="108.6" y="111">D1/TX</text>
<text x="108.6" y="113.6">D2</text>
<text x="151.8" y="108.5">D3</text>
<text x="163.2" y="111.8">1k5</text>
<text x="177.2" y="108.5">2N4401</text>
<text x="222.9" y="111">D0/RX</text>
<text x="222.9" y="113.6">D1/TX</text>
<text x="224.7" y="109" transform="rotate(-90 224.7 109)">GND</text>
<text x="31.5" y="115.7">C2</text>
<text x="43.2" y="116.6">+5V</text>
<text x="108.6" y="116.1">D3</text>
<text x="108.6" y="118.7">D4</text>
<text x="174.7" y="118.7">GND</text>
<text x="241.9" y="118.7">BLUETOOTH</text>
<text x="24.9" y="121.2">GND</text>
<text x="40.3" y="122.1">100nF</text>
<text x="108.6" y="121.2">D5</text>
<text x="108.6" y="123.7">D6</text>
<text x="108.6" y="128.8">D8</text>
<text x="108.6" y="131.4">D9</text>
<text x="108.6" y="126.3">D7</text>
<text x="148" y="128.8">SENSOR</text>
<text x="210.2" y="126.3">D8</text>
<text x="111.2" y="133.9">D10</text>
<text x="169.6" y="137">+5V</text>
<text x="177.2" y="133.9">D4</text>
<text x="203.8" y="137.2">R5</text>
<text x="108.6" y="139">D11/MOSI</text>
<text x="108.6" y="141.5">D12/MISO</text>
<text x="203.8" y="139.7">100</text>
<text x="108.6" y="144.1">D13/SCK</text>
<text x="158.9" y="144.1">GND</text>
<text x="55.6" y="153.8">C7</text>
<text x="60.7" y="153.8">100nF</text>
<text x="75.7" y="155.5">RESET</text>
<text x="124.5" y="153.5">+5V</text>
<text x="201.3" y="154.1" transform="rotate(-90 201.3 154.1)">BUZZER</text>
<text x="47.7" y="161.8">D0/RX</text>
<text x="47.7" y="159.3">D1/TX</text>
<text x="63" y="160.5">S1</text>
<text x="88.3" y="161.8">D13/SCK</text>
<text x="88.3" y="159.3">D12/MISO</text>
<text x="113.7" y="159.3">+5V</text>
<text x="113.7" y="161.8">D11/MOSI</text>
<text x="130.5" y="160.1">C10</text>
<text x="149.3" y="156.7">D9</text>
<text x="159.4" y="156.7">D13/SCK</text>
<text x="207.6" y="156.7">GND</text>
<text x="47.7" y="164.3">+5V</text>
<text x="88.3" y="164.3">RESET</text>
<text x="113.7" y="164.3">GND</text>
<text x="130.5" y="165.2">100nF</text>
<text x="147.7" y="165" transform="rotate(-90 147.7 165)">1K5</text>
<text x="152.5" y="163.7" transform="rotate(-90 152.5 163.7)">R3</text>
<text x="157.9" y="164.6" transform="rotate(-90 157.9 164.6)">1k5</text>
<text x="162.7" y="163.7" transform="rotate(-90 162.7 163.7)">R4</text>
<text x="202.6" y="166" transform="rotate(-90 202.6 166)">F/CM12P</text>
<text x="118.8" y="172">GND</text>
<text x="50.3" y="177">GND</text>
<text x="152.8" y="179.1" transform="rotate(-90 152.8 179.1)">LED2</text>
<text x="163" y="179.1" transform="rotate(-90 163 179.1)">LED3</text>
<text x="151.8" y="189.7">GND</text>
</g>
<g font-size="2.5" fill="#0dab76">
<text x="37.5" y="149.1">Serial port</text>
<text x="99.7" y="170.6">Programming</text>
<text x="99.7" y="173.2">socket</text>
<text x="17.2" y="184.7">.</text>
<text x="19.8" y="187.2">.</text>
</g>
<g font-size="2.1" fill="#808080">
<text x="217.5" y="37" transform="rotate(-90 217.5 37)">2</text>
<text x="220" y="37" transform="rotate(-90 220 37)">1</text>
<text x="71.5" y="44.7">1</text>
<text x="75.4" y="45.8">VI</text>
<text x="82.9" y="45.8">VO</text>
<text x="88.7" y="44.7">3</text>
<text x="137.6" y="44.7">3</text>
<text x="144.5" y="47.2">2</text>
<text x="217.5" y="44" transform="rotate(-90 217.5 44)">4</text>
<text x="220" y="44" transform="rotate(-90 220 44)">3</text>
<text x="78.7" y="49.4">GND</text>
<text x="80.3" y="51.6" transform="rotate(-90 80.3 51.6)">2</text>
<text x="137.6" y="49.7">1</text>
<text x="254.9" y="57.4">1</text>
<text x="254.9" y="59.9">2</text>
<text x="208.4" y="65">S</text>
<text x="212.4" y="62.4" transform="rotate(-90 212.4 62.4)">A</text>
<text x="254.9" y="62.4">3</text>
<text x="254.9" y="65">4</text>
<text x="212.4" y="69.6" transform="rotate(-90 212.4 69.6)">E</text>
<text x="51.8" y="82.8">1</text>
<text x="57.7" y="83.9">PC6(/RESET/PCI14)</text>
<text x="82.2" y="83.9">(PCI8/ADC0)PC0</text>
<text x="103.3" y="82.8">23</text>
<text x="117.8" y="82.8">1</text>
<text x="50.6" y="87.8">22</text>
<text x="57.7" y="88.9">AGND</text>
<text x="81" y="88.9">(PCI10/ADC2)PC2</text>
<text x="82.2" y="86.4">(PCI9/ADC1)PC1</text>
<text x="103.3" y="87.8">25</text>
<text x="103.3" y="85.3">24</text>
<text x="117.8" y="85.3">2</text>
<text x="117.8" y="87.8">3</text>
<text x="50.6" y="90.4">21</text>
<text x="50.6" y="92.9">20</text>
<text x="57.7" y="91.5">AREF</text>
<text x="57.7" y="94">AVCC</text>
<text x="76.1" y="94">(PCI12/ADC4/SDA)PC4</text>
<text x="81.2" y="91.5">(PCI11/ADC3)PC3</text>
<text x="103.3" y="95.5">28</text>
<text x="103.3" y="92.9">27</text>
<text x="103.3" y="90.4">26</text>
<text x="117.8" y="90.4">4</text>
<text x="117.8" y="92.9">5</text>
<text x="117.8" y="95.5">6</text>
<text x="137.3" y="95.5" transform="rotate(-90 137.3 95.5)">CONVERTOR_PIN-2</text>
<text x="142.4" y="95.5" transform="rotate(-90 142.4 95.5)">CONVERTOR_PIN-1</text>
<text x="176.8" y="95.5" transform="rotate(-90 176.8 95.5)">2</text>
<text x="206.7" y="92.9">1</text>
<text x="206.7" y="95.5">2</text>
<text x="51.8" y="100.5">9</text>
<text x="57.7" y="101.6">PB6(XTAL1/TOSC1/PCI6)</text>
<text x="76.3" y="96.6">(PCI13/ADC5/SCL)PC5</text>
<text x="206.7" y="98">3</text>
<text x="50.6" y="105.6">10</text>
<text x="57.7" y="106.7">PB7(XTAL2/TOSC2/PCI7)</text>
<text x="176.8" y="102.4" transform="rotate(-90 176.8 102.4)">9</text>
<text x="192.1" y="103.1" transform="rotate(-90 192.1 103.1)">1</text>
<text x="197.9" y="105.6">5</text>
<text x="239.7" y="105.6">1</text>
<text x="51.8" y="113.2">8</text>
<text x="82.2" y="109.3">(PCI16/RXD)PD0</text>
<text x="82.4" y="111.8">(PCI17/TXD)PD1</text>
<text x="103.3" y="113.2">4</text>
<text x="103.3" y="110.7">3</text>
<text x="103.3" y="108.2">2</text>
<text x="125.4" y="108.2">1</text>
<text x="125.4" y="110.7">2</text>
<text x="125.4" y="113.2">3</text>
<text x="192.1" y="111.2" transform="rotate(-90 192.1 111.2)">10</text>
<text x="197.9" y="108.2">6</text>
<text x="239.7" y="108.2">2</text>
<text x="239.7" y="110.7">3</text>
<text x="239.7" y="113.2">4</text>
<text x="51.8" y="118.3">7</text>
<text x="57.7" y="114.3">GND</text>
<text x="57.7" y="119.4">VCC</text>
<text x="75.7" y="116.9">(PCI19/INT1/OC2B)PD3</text>
<text x="79.2" y="119.4">(PCI20/XCK/T0)PD4</text>
<text x="82" y="114.3">(PCI18/INT0)PD2</text>
<text x="103.3" y="118.3">6</text>
<text x="103.3" y="115.8">5</text>
<text x="125.4" y="115.8">4</text>
<text x="125.4" y="118.3">5</text>
<text x="76.2" y="124.5">(PCI22/AIN0OC0A)PD6</text>
<text x="77.8" y="122">(PCI21/T1/OC0B)PD5</text>
<text x="103.3" y="125.9">13</text>
<text x="103.3" y="123.4">12</text>
<text x="103.3" y="120.8">11</text>
<text x="125.4" y="120.8">6</text>
<text x="125.4" y="123.4">7</text>
<text x="125.4" y="125.9">8</text>
<text x="82" y="127">(PCI23/AIN1)PD7</text>
<text x="103.3" y="131">14</text>
<text x="124.2" y="131">10</text>
<text x="125.4" y="128.4">9</text>
<text x="75.9" y="134.7">(PCI1/OC1A/OC1S)PB1</text>
<text x="78.1" y="132.1">(PCI0/ICP/CLKO)PB0</text>
<text x="78.8" y="137.2">(PCI2/SS/OC1B)PB2</text>
<text x="103.3" y="136.1">16</text>
<text x="103.3" y="133.5">15</text>
<text x="124.2" y="136.1">12</text>
<text x="124.4" y="133.5">11</text>
<text x="154.1" y="133.5">1</text>
<text x="154.1" y="136.1">2</text>
<text x="76.2" y="139.7">(PCI3/MOSI/OC2A)PB3</text>
<text x="82.6" y="142.3">(PCI4/MISO)PB4</text>
<text x="103.3" y="143.7">19</text>
<text x="103.3" y="141.1">18</text>
<text x="103.3" y="138.6">17</text>
<text x="124.2" y="138.6">13</text>
<text x="124.2" y="141.1">14</text>
<text x="154.1" y="138.6">3</text>
<text x="83.7" y="144.8">(PCI5/SCK)PB5</text>
<text x="209.8" y="146.2" transform="rotate(-90 209.8 146.2)">+</text>
<text x="209.8" y="150.2" transform="rotate(-90 209.8 150.2)">-</text>
<text x="45" y="161.5">3</text>
<text x="45" y="158.9">4</text>
<text x="45" y="156.4">5</text>
<text x="100" y="158.9">1</text>
<text x="100" y="161.5">3</text>
<text x="111" y="161.5">4</text>
<text x="111" y="158.9">2</text>
<text x="45" y="166.5">1</text>
<text x="45" y="164">2</text>
<text x="61.4" y="166.5">1</text>
<text x="68.4" y="166.5">3</text>
<text x="100" y="164">5</text>
<text x="111" y="164">6</text>
<text x="61.4" y="169.1">2</text>
<text x="68.4" y="169.1">4</text>
</g>
<g font-size=".6" fill="#808080">
<text x="46.1" y="45.3">SpiceOrder 1</text>
<text x="51.2" y="45.3">SpiceOrder 2</text>
<text x="169.8" y="100" transform="rotate(-90 169.8 100)">SpiceOrder 2</text>
<text x="169.8" y="105" transform="rotate(-90 169.8 105)">SpiceOrder 1</text>
</g>
</svg>
